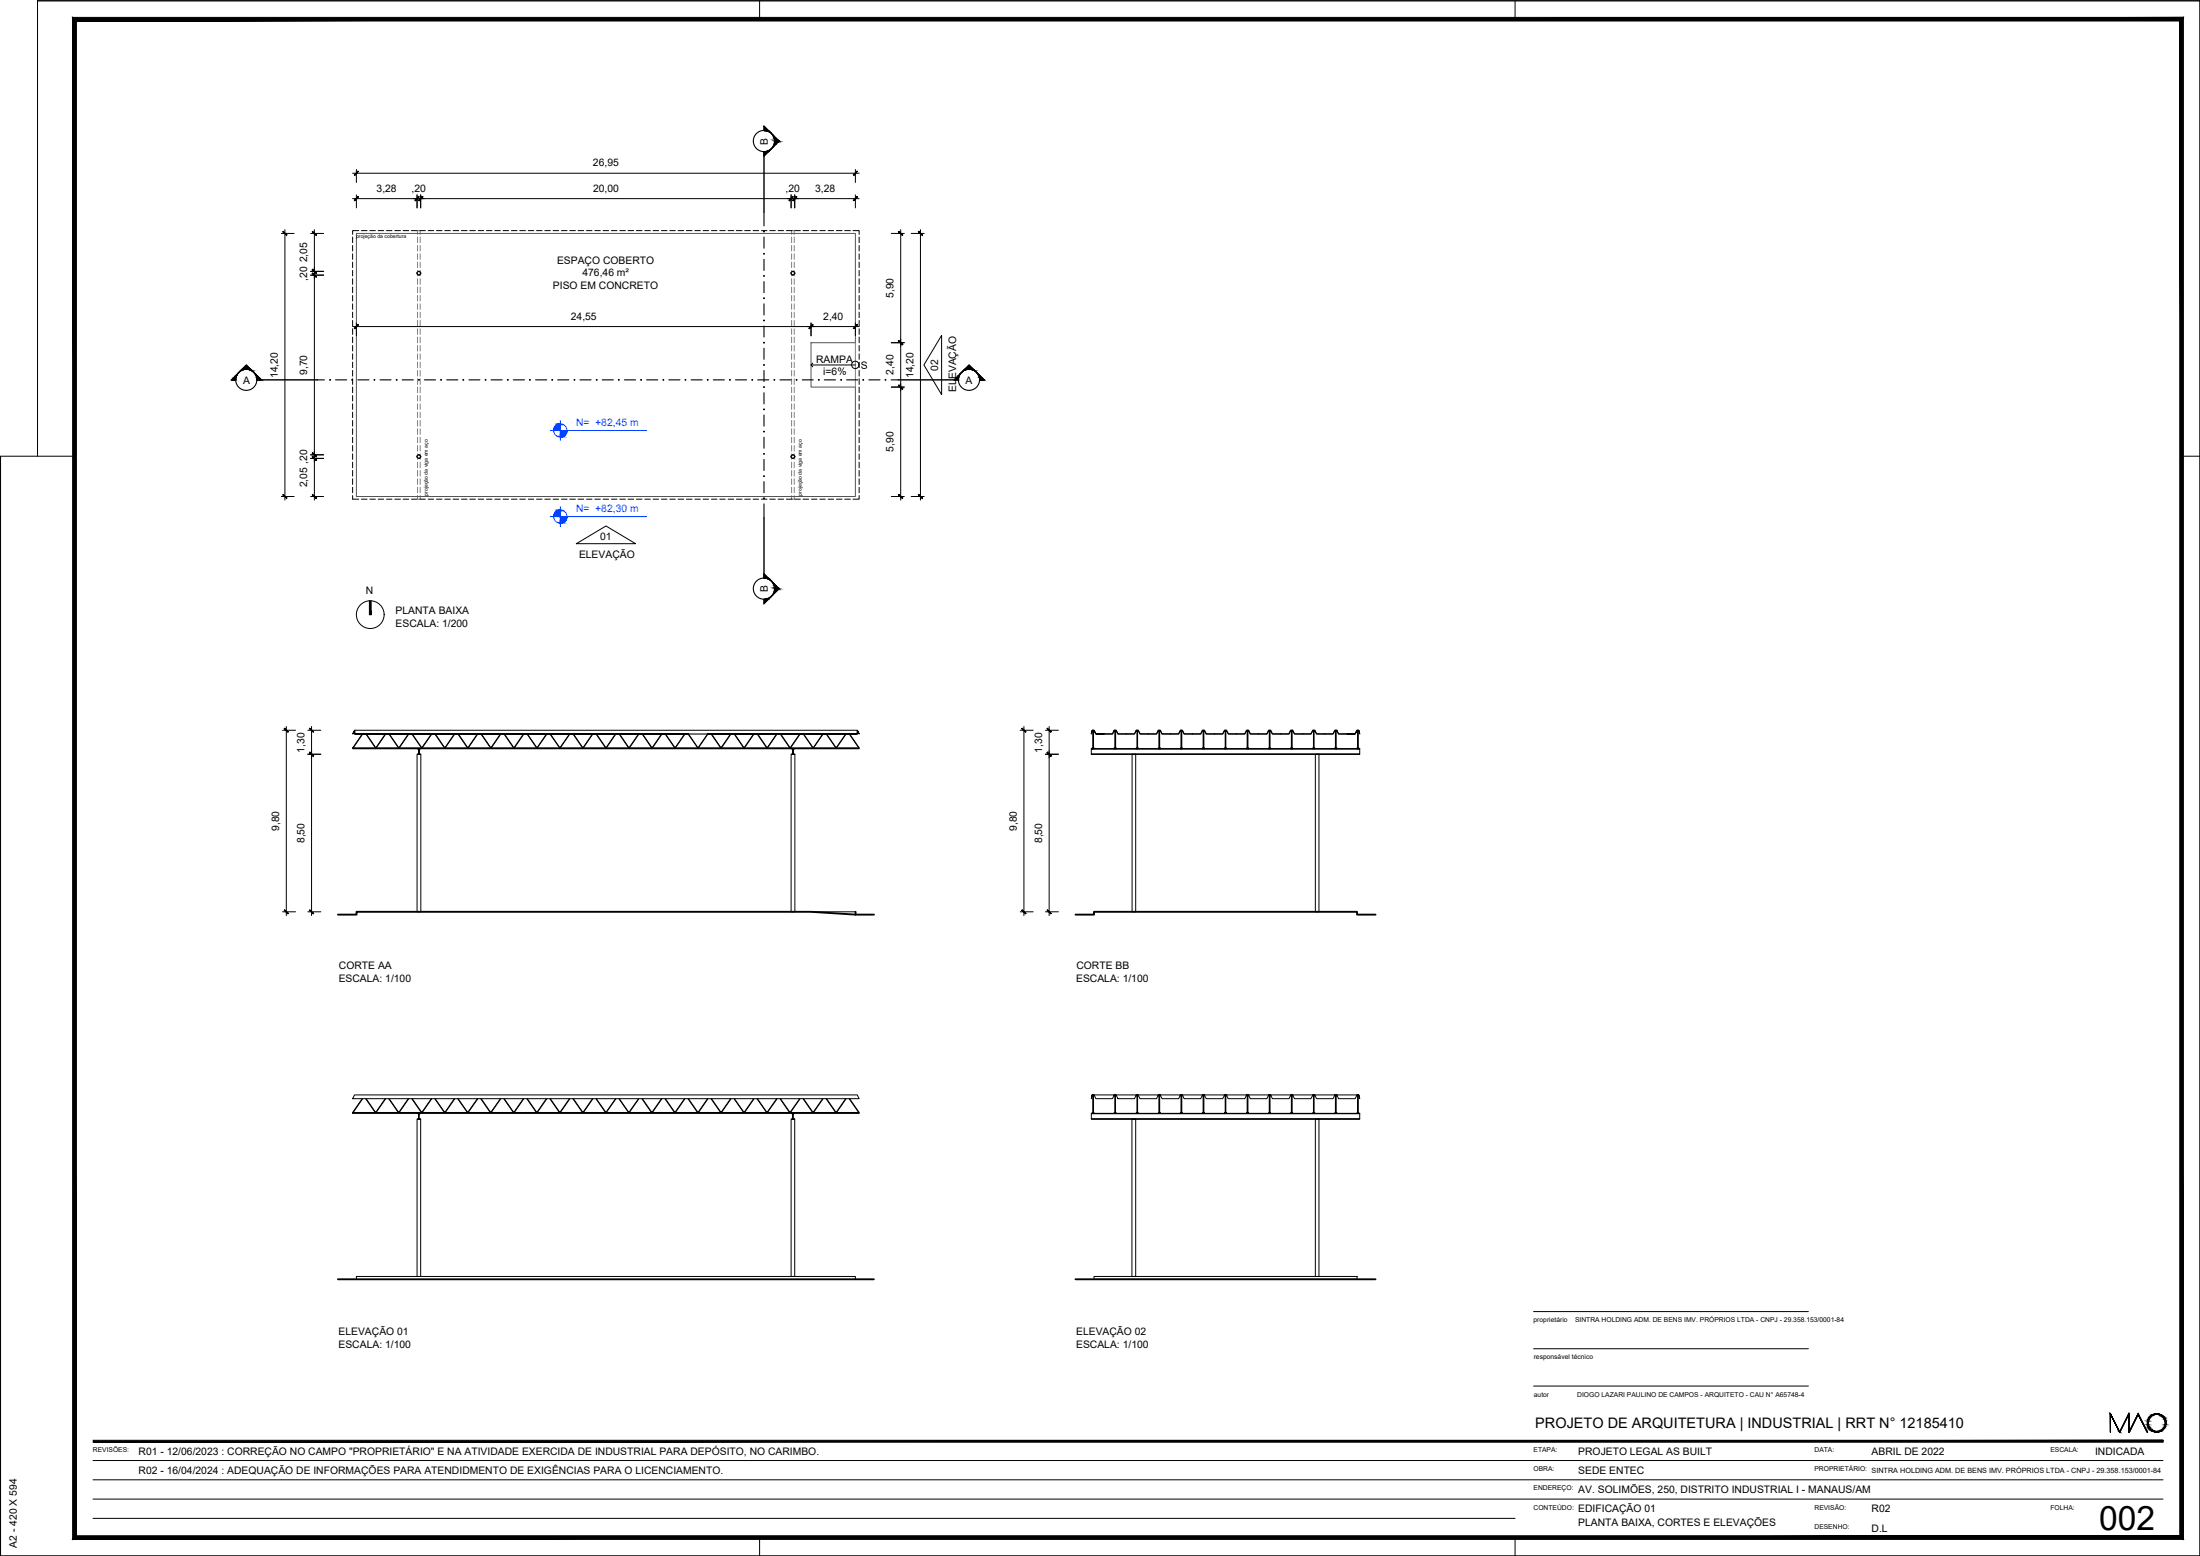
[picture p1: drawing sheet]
<svg xmlns="http://www.w3.org/2000/svg" width="594mm" height="420mm" viewBox="0 0 594 420" stroke-linecap="round" stroke-linejoin="round" font-family="sans-serif">
<g fill="none" stroke="#000" stroke-width=".3">
<path d="M185.9 198.2h-90.1v-1l-.5 1 .5-1v1h135.7v-1l.5 1-.5-1v1h-40.4M295 197.2l.1 .3zM295 197.2h.4l.5 1h4.5l.5-1h.5l.5 1h4.4l.5-1h.6l.5 1h4.4l.5-1h.5l.5 1h4.5l.5-1h.4l.6 1h4.4l.5-1h.5l.5 1h4.5l.5-1h.5l.5 1h4.4l.5-1h.6l.4 1h4.5l.5-1h.5l.5 1h4.4l.5-1h.6l.5 1h4.4l.5-1h.5l.5 1h4.5l.5-1h.5l.5 1h4.4l.6-1h.4l.3 1-.3-1h-.5l-.5 1h-4.4l-.5-1h-.6l-.4 1h-4.5l-.5-1h-.5l-.5 1h-4.4l-.5-1h-.6l-.4 1h-4.5l-.5-1h-.5l-.5 1h-4.5l-.4-1h-.6l-.5 1h-4.4l-.5-1h-.5l-.5 1h-4.5l-.5-1h-.5l-.5 1h-4.4l-.5-1h-.6l-.4 1h-4.5l-.5-1h-.5l-.5 1h-4.4l-.5-1h-.6l-.5 1h-4.4l-.5-1h-.5l-.5 1h-4.5l-.4-1h-.5l-.3 1zM295.3 197.2l.1 .3zM300.9 197.2h.1v.3h-.1zM301.3 197.2l.1 .3zM306.8 197.2h.2v.3h-.2zM307.2 197.2h.2v.3h-.2zM312.8 197.2l.1 .3zM313.2 197.2h.1v.3h-.1zM318.8 197.2l.1 .3zM319.1 197.2l.1 .3z"/>
<path d="M324.7 197.2h.2v.3h-.2zM325.1 197.2l.1 .3zM330.7 197.2h.1v.3h-.1zM331 197.2h.2v.3h-.2zM336.6 197.2l.2 .3zM337 197.2h.2v.3h-.2zM342.6 197.2l.1 .3zM343 197.2l.1 .3zM348.5 197.2h.2v.3h-.2zM348.9 197.2l.2 .3zM354.5 197.2h.2v.3h-.2zM354.9 197.2h.1v.3h-.1z"/>
<path d="M360.5 197.2l.1 .3zM360.8 197.2h.2v.3h-.2zM366.5 197.2l.1 .3zM366.8 197.2l.1 .3zM112.7 202.2h.8h-.3v1.4l.3 .1h-.8l.4-.1v-1.4zM213.8 202.2h.7h-.4v1.4l.4 .1h-.7l.3-.1v-1.4zM295 201.9l.1 .3zM295.3 201.9l.1 .3zM300.9 201.9h.1v.3h-.1zM301.3 201.9l.1 .3zM306.8 201.9h.2v.3h-.2zM307.2 201.9h.2v.3h-.2z"/>
<path d="M312.8 201.9l.1 .3zM313.2 201.9h.1v.3h-.1zM318.8 201.9l.1 .3zM319.1 201.9l.1 .3zM324.7 201.9h.2v.3h-.2zM325.1 201.9l.1 .3zM330.7 201.9h.1v.3h-.1zM331 201.9h.2v.3h-.2zM336.6 201.9l.2 .3zM337 201.9h.2v.3h-.2zM342.6 201.9l.1 .3zM343 201.9l.1 .3z"/>
<path d="M348.5 201.9h.2v.3h-.2zM348.9 201.9l.2 .3zM354.5 201.9h.2v.3h-.2zM354.9 201.9h.1v.3h-.1zM360.5 201.9l.1 .3zM360.8 201.9h.2v.3h-.2zM366.5 201.9l.1 .3zM366.8 201.9l.1 .3z"/>
<circle cx="113.1" cy="73.8" r=".49"/>
<circle cx="214.1" cy="73.8" r=".49"/>
<circle cx="113.1" cy="123.3" r=".49"/>
<circle cx="214.1" cy="123.3" r=".49"/>
</g>
<g fill="none" stroke="#808080" stroke-width=".27">
<path d="M112.7 63.3v-1h.8v1M112.7 64v1.5M112.7 66.3v1.5M112.7 68.5v1.5M112.7 70.8v1.5M112.7 73v1.5M112.7 75.3v1.5M112.7 77.5v1.5M112.7 79.8v1.5M113.5 64v1.5M113.5 66.3v1.5M113.5 68.5v1.5"/>
<path d="M113.5 70.8v1.5M113.5 73v1.5M113.5 75.3v1.5M113.5 77.5v1.5M113.5 79.8v1.5M213.8 63.3v-1h.7v1M213.8 64v1.5M213.8 66.3v1.5M213.8 68.5v1.5M213.8 70.8v1.5M213.8 73v1.5M213.8 75.3v1.5"/>
<path d="M213.8 77.5v1.5M213.8 79.8v1.5M214.5 64v1.5M214.5 66.3v1.5M214.5 68.5v1.5M214.5 70.8v1.5M214.5 73v1.5M214.5 75.3v1.5M214.5 77.5v1.5M214.5 79.8v1.5M112.7 82v1.5M112.7 84.3v1.5"/>
<path d="M112.7 86.5v1.6M112.7 88.8v1.5M112.7 91v1.5M112.7 93.3v1.5M112.7 95.5v1.5M112.7 97.8v1.5M113.5 82v1.5M113.5 84.3v1.5M113.5 86.5v1.6M113.5 88.8v1.5M113.5 91v1.5M113.5 93.3v1.5"/>
<path d="M113.5 95.5v1.5M113.5 97.8v1.5M213.8 82v1.5M213.8 84.3v1.5M213.8 86.5v1.6M213.8 88.8v1.5M213.8 91v1.5M213.8 93.3v1.5M213.8 95.5v1.5M213.8 97.8v1.5M214.5 82v1.5M214.5 84.3v1.5"/>
<path d="M214.5 86.5v1.6M214.5 88.8v1.5M214.5 91v1.5M214.5 93.3v1.5M214.5 95.5v1.5M214.5 97.8v1.5M112.7 100v1.6M112.7 102.3v1.5M112.7 104.5v1.5M112.7 106.8v1.5M112.7 109.1v1.4M112.7 111.3v1.5"/>
<path d="M112.7 113.5v1.6M112.7 115.8v1.5M112.7 118.1v1.4M113.5 100v1.6M113.5 102.3v1.5M113.5 104.5v1.5M113.5 106.8v1.5M113.5 109.1v1.4M113.5 111.3v1.5M113.5 113.5v1.6M113.5 115.8v1.5M113.5 118.1v1.4"/>
<path d="M213.8 100v1.6M213.8 102.3v1.5M213.8 104.5v1.5M213.8 106.8v1.5M213.8 109.1v1.4M213.8 111.3v1.5M213.8 113.5v1.6M213.8 115.8v1.5M213.8 118.1v1.4M214.5 100v1.6M214.5 102.3v1.5M214.5 104.5v1.5"/>
<path d="M214.5 106.8v1.5M214.5 109.1v1.4M214.5 111.3v1.5M214.5 113.5v1.6M214.5 115.8v1.5M214.5 118.1v1.4M112.7 133.8v1h.8v-1M112.7 120.3v1.5M112.7 122.6v1.4M112.7 124.8v1.5M112.7 127v1.6M112.7 129.3v1.5"/>
<path d="M112.7 131.6v1.5M113.5 120.3v1.5M113.5 122.6v1.4M113.5 124.8v1.5M113.5 127v1.6M113.5 129.3v1.5M113.5 131.6v1.5M213.8 133.8v1h.7v-1M213.8 120.3v1.5M213.8 122.6v1.4M213.8 124.8v1.5M213.8 127v1.6"/>
<path d="M213.8 129.3v1.5M213.8 131.6v1.5M214.5 120.3v1.5M214.5 122.6v1.4M214.5 124.8v1.5M214.5 127v1.6M214.5 129.3v1.5M214.5 131.6v1.5"/>
</g>
<g fill="none" stroke="#000" stroke-width=".27">
<path d="M95.2 64v1.5M95.2 66.3v1.5M95.2 68.5v1.5M95.2 70.8v1.5M95.2 73v1.5M95.2 75.3v1.5M95.2 77.5v1.5M95.2 79.8v1.5M96.9 62.3h-1.7v1M97.6 62.3h1.5M99.9 62.3h1.5M102.1 62.3h1.5"/>
<path d="M104.4 62.3h1.4M106.6 62.3h1.5M108.9 62.3h1.5M111.1 62.3h1.5M113.4 62.3h1.5M115.6 62.3h1.5M117.9 62.3h1.5M120.1 62.3h1.5M122.4 62.3h1.5M124.6 62.3h1.5M126.8 62.3h1.6M129.1 62.3h1.5"/>
<path d="M131.4 62.3h1.5M133.6 62.3h1.5M135.9 62.3h1.4M138.1 62.3h1.5M140.3 62.3h1.6M142.6 62.3h1.5M144.9 62.3h1.5M147.1 62.3h1.5M149.4 62.3h1.4M151.6 62.3h1.5M153.9 62.3h1.5M156.1 62.3h1.5"/>
<path d="M158.4 62.3h1.5M160.6 62.3h1.5M162.9 62.3h1.5M165.1 62.3h1.5M167.4 62.3h1.5M169.6 62.3h1.5M171.8 62.3h1.6M174.1 62.3h1.5M176.4 62.3h1.5M178.6 62.3h1.5M180.9 62.3h1.4M183.1 62.3h1.5"/>
<path d="M185.3 62.3h1.6M187.6 62.3h1.5M189.9 62.3h1.5M192.1 62.3h1.5M194.4 62.3h1.4M196.6 62.3h1.5M198.9 62.3h1.5M201.1 62.3h1.5M203.4 62.3h1.5M205.6 62.3h1.5M207.9 62.3h1.5M210.1 62.3h1.5"/>
<path d="M212.4 62.3h1.5M214.6 62.3h1.5M216.8 62.3h1.6M219.1 62.3h1.5M221.4 62.3h1.5M223.6 62.3h1.5M225.9 62.3h1.5M228.1 62.3h1.5M230.3 62.3h1.7v1M232 64v1.5M232 66.3v1.5M232 68.5v1.5"/>
<path d="M232 70.8v1.5M232 73v1.5M232 75.3v1.5M232 77.5v1.5M232 79.8v1.5M95.2 82v1.5M95.2 84.3v1.5M95.2 86.5v1.6M95.2 88.8v1.5M95.2 91v1.5M95.2 93.3v1.5M95.2 95.5v1.5"/>
<path d="M95.2 97.8v1.5M232 82v1.5M232 84.3v1.5M232 86.5v1.6M232 88.8v1.5M232 91v1.5M232 93.3v1.5M232 95.5v1.5M232 97.8v1.5M95.2 100v1.6M95.2 102.3v1.5M95.2 104.5v1.5"/>
<path d="M95.2 106.8v1.5M95.2 109.1v1.4M95.2 111.3v1.5M95.2 113.5v1.6M95.2 115.8v1.5M95.2 118.1v1.4M232 100v1.6M232 102.3v1.5M232 104.5v1.5M232 106.8v1.5M232 109.1v1.4M232 111.3v1.5"/>
<path d="M232 113.5v1.6M232 115.8v1.5M232 118.1v1.4M95.2 120.3v1.5M95.2 122.6v1.4M95.2 124.8v1.5M95.2 127v1.6M95.2 129.3v1.5M95.2 131.6v1.5M95.2 133.8v1h1.7M97.6 134.8h1.5M99.9 134.8h1.5"/>
<path d="M102.1 134.8h1.5M104.4 134.8h1.4M106.6 134.8h1.5M108.9 134.8h1.5M111.1 134.8h1.5M113.4 134.8h1.5M115.6 134.8h1.5M117.9 134.8h1.5M120.1 134.8h1.5M122.4 134.8h1.5M124.6 134.8h1.5M126.8 134.8h1.6"/>
<path d="M129.1 134.8h1.5M131.4 134.8h1.5M133.6 134.8h1.5M135.9 134.8h1.4M138.1 134.8h1.5M140.3 134.8h1.6M142.6 134.8h1.5M144.9 134.8h1.5M147.1 134.8h1.5M149.4 134.8h1.4M151.6 134.8h1.5M153.9 134.8h1.5"/>
<path d="M156.1 134.8h1.5M158.4 134.8h1.5M160.6 134.8h1.5M162.9 134.8h1.5M165.1 134.8h1.5M167.4 134.8h1.5M169.6 134.8h1.5M171.8 134.8h1.6M174.1 134.8h1.5M176.4 134.8h1.5M178.6 134.8h1.5M180.9 134.8h1.4"/>
<path d="M183.1 134.8h1.5M185.3 134.8h1.6M187.6 134.8h1.5M189.9 134.8h1.5M192.1 134.8h1.5M194.4 134.8h1.4M196.6 134.8h1.5M198.9 134.8h1.5M201.1 134.8h1.5M203.4 134.8h1.5M205.6 134.8h1.5M207.9 134.8h1.5"/>
<path d="M210.1 134.8h1.5M212.4 134.8h1.5M214.6 134.8h1.5M216.8 134.8h1.6M219.1 134.8h1.5M221.4 134.8h1.5M223.6 134.8h1.5M225.9 134.8h1.5M228.1 134.8h1.5M232 133.8v1h-1.7M232 120.3v1.5M232 122.6v1.4"/>
<path d="M232 124.8v1.5M232 127v1.6M232 129.3v1.5M232 131.6v1.5"/>
</g>
<!-- layer: ARQ_PISO -->
<path d="M96.2 63h134.8v29.5h-12v12h12v29.6h-134.8z" fill="none" stroke="#545454" stroke-width=".27"/>
<path d="M231 92.5v12" fill="none" stroke="#808080" stroke-width=".27"/>
<!-- layer: ARQ_LINHA DE CORTE -->
<g fill="none" stroke="#000" stroke-width=".3">
<path d="M206.3 35.3v-1.2l4.1 4-4.1 4.1v-1.2M206.3 57.3v3.7M206.3 64v3M206.3 70v3M206.3 76v3M206.3 82v3M206.3 88.1v2.9M206.3 94v3M63.7 102.6h-1.2l4-4 4.1 4h-1.2M85.7 102.6h1.9M90.6 102.6h3M96.6 102.6h3"/>
<path d="M102.6 102.6h3M108.6 102.6h3M114.6 102.6h3M120.6 102.6h3M126.6 102.6h3M132.6 102.6h3M138.6 102.6h3M144.6 102.6h3M150.6 102.6h3M156.6 102.6h3M162.6 102.6h3M168.6 102.6h3"/>
<path d="M174.6 102.6h3M180.6 102.6h3M186.6 102.6h3M192.6 102.6h3M198.6 102.6h3M204.6 102.6h3M206.3 100v3M206.3 106v3.1M206.3 112.1v3M206.3 118.1v2.9M210.6 102.6h3M216.6 102.6h3"/>
<path d="M222.6 102.6h3M228.6 102.6h3M234.6 102.6h3M240.6 102.6h1.9M257.7 102.6l4-4 4 4h-1.1h1.1M206.3 124v3M206.3 130v3.1M206.3 136.1v3.7M206.3 156.1v-1.2l4.1 4.1-4.1 4v-1.2"/>
<circle cx="206.3" cy="38.1" r="2.86"/>
<circle cx="66.5" cy="102.6" r="2.86"/>
<circle cx="261.7" cy="102.6" r="2.86"/>
<circle cx="206.3" cy="158.9" r="2.86"/>
</g>
<g fill="#000" stroke="#000" stroke-width=".27">
<path d="M206.3 35.3h1.2zM207.4 35.5l.6 .2zM208.3 36.1l.4 .3zM208.9 39.3h.2l-.4 .5zM206.9 40.9h.7zM207.9 40.5l.4-.4zM66.5 98.6l1.2 1.1h-2.4zM261.7 98.6l1.2 1.1h-2.4zM62.5 102.5l1.2 .1zM68.6 100.6l.4 .4zM69.4 102h.6l.6 .6zM258.2 102h.7l-.1 .6z"/>
<path d="M259.2 101l.5-.4zM264.6 102.5l1.1 .1zM206.3 154.9l1.2 1.2h-1.2zM207.4 156.3l.6 .3zM208.3 156.9l.4 .4zM206.3 161.8h1.2zM207.9 161.3l.4-.3zM208.9 160.2h.2l-.4 .4z"/>
<path d="M207.4 35.5l.6 .2zM207.9 35.7l.4 .4z"/>
<path d="M206.3 34.1l1.2 1.2zM206.3 34.1l1.2 1.2h-1.2zM206.3 35.3h1.2z"/>
<path d="M206.3 35.3h1.3zM206.3 35.3h1.3z"/>
<path d="M206.9 35.3l.8 .2zM206.9 35.3l.8 .2z"/>
<path d="M208.7 36.4l.4 .5zM208.7 36.4l.4 .5h-.2z"/>
<path d="M208.9 39.3l-.2 .5zM208.7 39.8l-.4 .3z"/>
<path d="M208.9 36.9l.7 .5zM208.9 36.9l.7 .5h-.5z"/>
<path d="M209.1 37.4l1 .4-.5-.4zM209.1 37.4l1 .4h-.9z"/>
<path d="M209.1 38.9v.4l.5-.4zM209.1 38.9v.4h-.2z"/>
<path d="M209.2 37.8l1.2 .3-.3-.3zM209.2 37.8l1.2 .3h-1.2z"/>
<path d="M209.2 38.4l.4 .5 .5-.5zM209.2 38.4l.4 .5h-.5z"/>
<path d="M209.2 38.1l.9 .3 .3-.3zM209.2 38.1l.9 .3h-.9z"/>
<path d="M206.3 41h1.2zM206.3 41h1.2l-1.2 1.2z"/>
<path d="M207.4 40.8h.3zM206.9 40.9h.7z"/>
<path d="M207.9 40.5l-.2 .3zM207.4 40.8l.5-.3-.2 .3z"/>
<path d="M65.3 99.7h1zM65.3 99.7h1z"/>
<path d="M65.1 100l-.2 .2 .4-.2zM65.1 100l-.3 .2zM64.8 100.2l-.3 .4z"/>
<path d="M65.2 99.8l.1 .2 .5-.2zM65.2 99.8l.1 .2h-.2z"/>
<path d="M65.3 99.7h1zM65.2 99.8h.6z"/>
<path d="M66.3 99.7h1.4zM66.3 99.7h1.4z"/>
<path d="M66.8 99.7l1 .1zM66.8 99.7l1 .1z"/>
<path d="M67.3 99.8l.7 .2zM67.3 99.8l.7 .2z"/>
<path d="M67.7 100l.6 .2zM67.7 100l.6 .2z"/>
<path d="M260.2 100l-.1 .2 .4-.2zM260.2 100l-.2 .2z"/>
<path d="M260.4 99.8l.1 .2 .5-.2zM260.4 99.8l.1 .2h-.3z"/>
<path d="M260.5 99.7h.9zM260.5 99.7h1.4z"/>
<path d="M260.5 99.7h.9zM260.4 99.8h.6z"/>
<path d="M261.9 99.7l1.1 .1zM261.9 99.7l1.1 .1z"/>
<path d="M262.4 99.8l.8 .2zM262.4 99.8l.8 .2z"/>
<path d="M262.9 100l.5 .2zM262.9 100l.5 .2zM263.3 100.2l.4 .4z"/>
<path d="M62.5 102.6h1.2zM62.5 102.6h1.2z"/>
<path d="M63.1 102l.6 .5v-.5zM63.1 102l.6 .5h-1.2z"/>
<path d="M63.6 101.5l.1 .5 .2-.5zM63.1 102l.5-.5 .1 .5z"/>
<path d="M64.5 100.6l-.4 .4zM64.5 100.6l-.4 .4z"/>
<path d="M64.1 101l-.2 .5zM63.6 101.5l.5-.5-.2 .5z"/>
<path d="M68.2 100.2l.4 .4zM68.2 100.2l.4 .4z"/>
<path d="M68.9 101l.6 .5zM68.9 101l.6 .5h-.3z"/>
<path d="M69.2 101.5l.8 .5-.5-.5zM69.2 101.5l.8 .5h-.6z"/>
<path d="M69.4 102.6h1.2zM69.4 102l1.2 .6h-1.2z"/>
<path d="M257.7 102.6h1.1zM258.2 102l.6 .6h-1.1z"/>
<path d="M258.8 101.5l.1 .5 .2-.5zM258.2 102l.6-.5 .1 .5z"/>
<path d="M259.2 101l-.1 .5zM259.2 101l-.1 .5h-.3z"/>
<path d="M260 100.2l-.3 .4zM260 100.2l-.3 .4z"/>
<path d="M263.7 100.6l.4 .4zM263.7 100.6l.4 .4z"/>
<path d="M264 101l.6 .5zM264 101l.6 .5h-.3z"/>
<path d="M264.3 101.5l.8 .5-.5-.5zM264.3 101.5l.8 .5h-.6z"/>
<path d="M264.5 102l1.2 .5-.6-.5zM264.5 102l1.2 .5h-1.1z"/>
<path d="M264.6 102.6h1.1zM264.6 102.5l1.1 .1z"/>
<path d="M207.4 156.3l.6 .3zM207.9 156.6l.4 .3z"/>
<path d="M206.3 156.1l1.3 .1zM206.3 156.1l1.3 .1z"/>
<path d="M206.9 156.2l.8 .1zM206.9 156.2l.8 .1z"/>
<path d="M208.7 157.3l.4 .5zM208.7 157.3l.4 .5h-.2z"/>
<path d="M208.9 157.8l.7 .4zM208.9 157.8l.7 .4h-.5z"/>
<path d="M209.1 158.2l1 .5-.5-.5zM209.1 158.2l1 .5h-.9z"/>
<path d="M209.1 159.7v.5l.5-.5zM209.1 159.7v.5h-.2z"/>
<path d="M209.2 158.7l1.2 .3-.3-.3zM209.2 158.7l1.2 .3h-1.2z"/>
<path d="M209.2 159.2l.4 .5 .5-.5zM209.2 159.2l.4 .5h-.5z"/>
<path d="M209.2 159l.9 .2 .3-.2zM209.2 159l.9 .2h-.9z"/>
<path d="M206.3 161.8h1.2zM206.3 161.8h1.2l-1.2 1.2z"/>
<path d="M206.9 161.8h.7zM206.3 161.8h1.2z"/>
<path d="M207.4 161.6l.2 .2 .1-.2zM206.9 161.8l.5-.2 .2 .2z"/>
<path d="M207.9 161.3l-.2 .3zM207.4 161.6l.5-.3-.2 .3z"/>
<path d="M208.9 160.2l-.2 .4zM208.7 160.6l-.4 .4z"/>
<circle cx="206.3" cy="74.5" r=".12"/>
<circle cx="206.3" cy="68.5" r=".12"/>
<circle cx="206.3" cy="62.5" r=".12"/>
<circle cx="206.3" cy="92.5" r=".12"/>
<circle cx="206.3" cy="98.5" r=".12"/>
<circle cx="206.3" cy="86.5" r=".12"/>
<circle cx="206.3" cy="80.5" r=".12"/>
<circle cx="89.1" cy="102.6" r=".12"/>
<circle cx="95.1" cy="102.6" r=".12"/>
<circle cx="101.1" cy="102.6" r=".12"/>
<circle cx="107.1" cy="102.6" r=".12"/>
<circle cx="113.1" cy="102.6" r=".12"/>
<circle cx="119.1" cy="102.6" r=".12"/>
<circle cx="125.1" cy="102.6" r=".12"/>
<circle cx="131.1" cy="102.6" r=".12"/>
<circle cx="137.1" cy="102.6" r=".12"/>
<circle cx="143.1" cy="102.6" r=".12"/>
<circle cx="149.1" cy="102.6" r=".12"/>
<circle cx="155.1" cy="102.6" r=".12"/>
<circle cx="161.1" cy="102.6" r=".12"/>
<circle cx="167.1" cy="102.6" r=".12"/>
<circle cx="173.1" cy="102.6" r=".12"/>
<circle cx="179.1" cy="102.6" r=".12"/>
<circle cx="185.1" cy="102.6" r=".12"/>
<circle cx="191.1" cy="102.6" r=".12"/>
<circle cx="197.1" cy="102.6" r=".12"/>
<circle cx="203.1" cy="102.6" r=".12"/>
<circle cx="206.3" cy="116.5" r=".12"/>
<circle cx="206.3" cy="104.5" r=".12"/>
<circle cx="206.3" cy="110.5" r=".12"/>
<circle cx="209.1" cy="102.6" r=".12"/>
<circle cx="215.1" cy="102.6" r=".12"/>
<circle cx="221.1" cy="102.6" r=".12"/>
<circle cx="227.1" cy="102.6" r=".12"/>
<circle cx="233.1" cy="102.6" r=".12"/>
<circle cx="239.1" cy="102.6" r=".12"/>
<circle cx="206.3" cy="122.6" r=".12"/>
<circle cx="206.3" cy="134.5" r=".12"/>
<circle cx="206.3" cy="128.6" r=".12"/>
</g>
<g fill="none" stroke="#000" stroke-width=".27">
<path d="M95.2 53.6h136.8M95.2 46.8h136.8M96.2 45.8v3.5M96.2 52.6v3.5M112.6 52.6v3.5M113.6 52.6v3.5M213.6 52.6v3.5M214.6 52.6v3.5M231 45.8v3.5M231 52.6v3.5M76 63h3.4M76.9 62v73"/>
<path d="M83.9 73.3h3.5M83.9 63h3.5M83.9 74.3h3.5M84.9 62v73M240.7 63h3.5M243.2 62v73M246.1 63h3.5M248.6 62v73M95.2 88.2h136.8M96.2 87.2v3.5M219 87.2v3.5M231 87.2v3.5"/>
<path d="M240.7 92.5h3.5M240.7 104.5h3.5M76 134.1h3.4M83.9 122.8h3.5M83.9 123.8h3.5M83.9 134.1h3.5M240.7 134.1h3.5M246.1 134.1h3.5M76.3 197.2h3.5M77.3 196.2v51M83.1 197.2h3.5M84.1 196.2v51"/>
<path d="M275.5 197.2h3.5M276.5 196.2v51M282.3 197.2h3.5M283.3 196.2v51M83.1 203.7h3.5M282.3 203.7h3.5M76.3 246.2h3.5M83.1 246.2h3.5M275.5 246.2h3.5M282.3 246.2h3.5"/>
<circle cx="231" cy="98.5" r=".99"/>
<circle cx="100" cy="166" r="3.7"/>
</g>
<!-- layer: 0 -->
<g fill="#000" stroke="#000" stroke-width=".27">
<path d="M96.7 53.1l-.9 1.1zM95.7 54.1l1-1-.9 1.1z"/>
<path d="M96.7 46.2l-.9 1.1zM95.7 47.2l1-1-.9 1.1z"/>
<path d="M112.1 54.1l.1 .1 .8-1.1zM113 53.1l.2 .1-1 1z"/>
<path d="M112.1 54.1l.1 .1 .8-1.1zM113 53.1l.2 .1-1 1z"/>
<path d="M114.1 53.1l-.9 1.1 1-1zM113 54.1l1.1-1-.9 1.1z"/>
<path d="M114.1 53.1l-.9 1.1 1-1zM113 54.1l1.1-1-.9 1.1z"/>
<path d="M213.1 54.1l.1 .1 .9-1.1zM214.1 53.1l.1 .1-1 1z"/>
<path d="M213.1 54.1l.1 .1 .9-1.1zM214.1 53.1l.1 .1-1 1z"/>
<path d="M215.1 53.1l-.9 1.1zM214.1 54.1l1-1-.9 1.1z"/>
<path d="M215.1 53.1l-.9 1.1zM214.1 54.1l1-1-.9 1.1z"/>
<path d="M230.4 54.1l.2 .1 .9-1.1zM231.5 53.1l-.9 1.1z"/>
<path d="M230.4 47.2l.2 .1 .9-1.1zM231.5 46.2l-.9 1.1z"/>
<path d="M76.4 62.6l1 1 .1-.1zM76.4 62.6l.1-.1 1 1z"/>
<path d="M84.4 72.7l1 1zM84.3 72.8l1.1 .9z"/>
<path d="M84.4 72.7l1 1zM84.3 72.8l1.1 .9z"/>
<path d="M84.3 62.6l1.1 1v-.1zM84.3 62.6l1.1 .9z"/>
<path d="M84.3 73.8l1.1 1v-.1zM84.3 73.8l1.1 .9z"/>
<path d="M84.3 73.8l1.1 1v-.1zM84.3 73.8l1.1 .9z"/>
<path d="M242.6 62.6l1 1 .2-.1zM242.6 62.6l.2-.1 1 1z"/>
<path d="M248 62.6l1 1 .1-.1zM248 62.6l.1-.1 1 1z"/>
<path d="M96.7 87.6l-.9 1.1 1-.9zM96.7 87.6l-.9 1.1z"/>
<path d="M219.4 87.6l-.9 1.1zM219.4 87.6l.2 .2-1.1 .9z"/>
<path d="M219.4 87.6l-.9 1.1 1.1-.9zM219.4 87.6l-.9 1.1z"/>
<path d="M230.4 88.6l.2 .1 .9-1.1zM231.5 87.6v.2l-.9 .9z"/>
<path d="M242.6 92.1l1.2 .9-1-1zM242.6 92.1l1.2 .9-.2 .1z"/>
<path d="M242.6 92.1l1 1 .2-.1zM242.6 92.1l.2-.1 1 1z"/>
<path d="M242.8 104l-.2 .1 1.2 .9zM242.6 104.1l1.2 .9-.2 .1z"/>
<path d="M242.6 104.1l1 1 .2-.1zM242.6 104.1l.2-.1 1 1z"/>
<path d="M76.4 133.6l1.1 .9-1-1zM76.4 133.6l1.1 .9-.1 .1z"/>
<path d="M84.4 122.3l1 .9zM84.3 122.3l1.1 .9v.2z"/>
<path d="M84.4 122.3l1 .9zM84.3 122.3l1.1 .9v.2z"/>
<path d="M84.4 133.5l1 1zM84.3 133.6l1.1 .9v.1z"/>
<path d="M84.3 123.4l1.1 .8zM84.4 123.2l1 1-1.1-.8z"/>
<path d="M84.3 123.4l1.1 .8zM84.4 123.2l1 1-1.1-.8z"/>
<path d="M242.6 133.6l1.2 .9-1-1zM242.6 133.6l1.2 .9-.2 .1z"/>
<path d="M248 133.6l1.1 .9-1-1zM248 133.6l1.1 .9-.1 .1z"/>
<path d="M76.8 196.7l.9 1 .2-.1zM76.8 196.7l1.1 .9z"/>
<path d="M83.6 196.7l1 1 .1-.1zM83.7 196.6l1 1z"/>
<path d="M275.9 196.7l1 1 .1-.1zM275.9 196.7l.1-.1 1 1z"/>
<path d="M282.8 196.7l.9 1 .2-.1zM282.8 196.7l1.1 .9z"/>
<path d="M83.7 203.1l-.1 .1 1.1 .9zM83.6 203.2l1.1 .9-.1 .2z"/>
<path d="M83.6 203.2l1 1.1 .1-.2zM83.7 203.1l1 1-1.1-.9z"/>
<path d="M282.8 203.1v.1l1.1 .9zM282.8 203.2l1.1 .9-.2 .2z"/>
<path d="M282.8 203.2l.9 1.1 .2-.2zM282.8 203.1l1.1 1-1.1-.9z"/>
<path d="M76.8 245.7v.1l1.1 .9zM76.8 245.8l1.1 .9-.2 .1z"/>
<path d="M83.7 245.7l-.1 .1 1.1 .9zM83.6 245.8l1.1 .9z"/>
<path d="M275.9 245.8l1.1 .9-1-1zM275.9 245.8l1.1 .9-.1 .1z"/>
<path d="M282.8 245.7v.1l1.1 .9zM282.8 245.8l1.1 .9-.2 .1z"/>
</g>
<path d="M99.8 162.3l.4 3.7v-3.7zM99.8 162.3l.4 3.7h-.4z" fill="#000" stroke="#000" stroke-width=".27"/>
<!-- layer: ARQ_LINHA DE CORTE -->
<path d="M206.3 41v16.3M69.4 102.6h16.3M242.5 102.6h16.3M206.3 139.8v16.3" fill="none" stroke="#000" stroke-width=".38"/>
<g fill="#003fff" stroke="#003fff" stroke-width=".27">
<path d="M151 114.5h.3z"/>
<path d="M151.3 117.9h.6z"/>
<path d="M151 137.7h.3z"/>
<path d="M151.3 141.2h.6z"/>
<path d="M151 114.5l.3 .1zM150.7 114.6h.6z"/>
<path d="M150.7 114.6l.6 .1v-.1zM150.4 114.7l.3-.1 .6 .1z"/>
<path d="M150.4 114.7l.9 .2v-.2zM150.1 114.9l.3-.2 .9 .2z"/>
<path d="M150.1 114.9l1.2 .2v-.2zM149.9 115.1l.2-.2 1.2 .2z"/>
<path d="M149.9 115.1l1.4 .3v-.3zM149.9 115.1l1.4 .3h-1.6z"/>
<path d="M149.7 115.4l1.6 .3v-.3zM149.7 115.4l1.6 .3h-1.7z"/>
<path d="M149.6 115.7l1.7 .3v-.3zM149.6 115.7l1.7 .3h-1.8z"/>
<path d="M149.5 116l1.8 .2v-.2zM149.5 116l1.8 .2h-1.8z"/>
<path d="M151.3 116.2l1.8 .4v-.4zM151.3 116.2l1.8 .4h-1.8z"/>
<path d="M151.3 116.6l1.7 .3 .1-.3zM151.3 116.6l1.7 .3h-1.7z"/>
<path d="M151.3 116.9l1.6 .3 .1-.3zM151.3 116.9l1.6 .3h-1.6z"/>
<path d="M151.3 117.2l1.4 .2 .2-.2zM151.3 117.2l1.4 .2h-1.4z"/>
<path d="M151.3 117.4l1.2 .2 .2-.2zM151.3 117.4l1.2 .2h-1.2z"/>
<path d="M151.3 117.6l.9 .2 .3-.2zM151.3 117.6l.9 .2h-.9z"/>
<path d="M151.3 117.8h.9zM151.3 117.8l.6 .1z"/>
<path d="M151.3 117.9l.3 .1zM151.3 118h.3z"/>
<path d="M151 137.7l.3 .1zM150.7 137.8h.6z"/>
<path d="M150.7 137.8l.6 .2v-.2zM150.4 138l.3-.2 .6 .2z"/>
<path d="M150.4 138l.9 .1v-.1zM150.1 138.1l.3-.1 .9 .1z"/>
<path d="M150.1 138.1l1.2 .2v-.2zM150.1 138.1l1.2 .2h-1.4z"/>
<path d="M149.9 138.3l1.4 .3v-.3zM149.9 138.3l1.4 .3h-1.6z"/>
<path d="M149.7 138.6l1.6 .3v-.3zM149.7 138.6l1.6 .3h-1.7z"/>
<path d="M149.6 138.9l1.7 .3v-.3zM149.6 138.9l1.7 .3h-1.8z"/>
<path d="M149.5 139.2l1.8 .3v-.3zM149.5 139.2l1.8 .3h-1.8z"/>
<path d="M151.3 139.5l1.8 .3v-.3zM151.3 139.5l1.8 .3h-1.8z"/>
<path d="M151.3 139.8l1.7 .3 .1-.3zM151.3 139.8l1.7 .3h-1.7z"/>
<path d="M151.3 140.1l1.6 .3 .1-.3zM151.3 140.1l1.6 .3h-1.6z"/>
<path d="M151.3 140.4l1.4 .3 .2-.3zM151.3 140.4l1.4 .3h-1.4z"/>
<path d="M151.3 140.7l1.2 .2 .2-.2zM151.3 140.7l1.2 .2h-1.2z"/>
<path d="M151.3 140.9l.9 .2 .3-.2zM151.3 140.9l.9 .2h-.9z"/>
<path d="M151.3 141.1h.9zM151.3 141.1l.6 .1z"/>
<path d="M151.3 141.2l.3 .1zM151.3 141.3h.3z"/>
</g>
<g fill="none" stroke="#003fff" stroke-width=".27">
<path d="M148.6 116.2h26M151.3 113.6v5.4M148.6 139.5h26M151.3 136.8v5.4"/>
<circle cx="151.3" cy="116.2" r="1.8"/>
<circle cx="151.3" cy="139.5" r="1.8"/>
</g>
<!-- layer: 0 -->
<path d="M10.1 .2h584v420h-594v-297M10.1 .2h584v420h-594v-297h10zM219 98.6h12M219.5 98l-.5 .6 .5 .5M10.1 123.2h10M589.1 123.2h5" fill="none" stroke="#000" stroke-width=".27"/>
<!-- layer: ARQ_COTAS -->
<path d="M254.3 90.6v16l-4.8-8zM155.6 146.8l8-4.8 8 4.8z" fill="none" stroke="#000" stroke-width=".27"/>
<!-- layer: 0 -->
<path d="M91.2 247h5.1v-.8h122.7l12 .8h5M231 246.2v.8M290.4 247h5v-.8h71.1v.8h4.9M91.2 345.4h144.8M290.4 345.4h81" fill="none" stroke="#000" stroke-width=".51"/>
<!-- layer: ARQ_VISTA -->
<g fill="none" stroke="#000" stroke-width=".27">
<path d="M95.8 197.2h135.7M97.8 198.2l-2.5 3.7M98 198.2l-2.7 3.9M98.8 198.2l2.6 3.7M98.9 198.2l2.6 3.7 2.6-3.7M104.2 198.2l-2.6 3.7M105 198.2l2.6 3.7M105.1 198.2l2.6 3.7 2.6-3.7M110.4 198.2l-2.6 3.7M111.2 198.2l2.6 3.7M111.3 198.2l2.6 3.7 2.6-3.7M116.6 198.2l-2.6 3.7"/>
<path d="M117.4 198.2l2.6 3.7M117.5 198.2l2.6 3.7 2.6-3.7M122.8 198.2l-2.6 3.7M123.6 198.2l2.6 3.7M123.8 198.2l2.5 3.7 2.6-3.7M129 198.2l-2.5 3.7M129.9 198.2l2.5 3.7M130 198.2l2.6 3.7 2.5-3.7M135.3 198.2l-2.6 3.7M136.1 198.2l2.6 3.7M136.2 198.2l2.6 3.7 2.6-3.7M141.5 198.2l-2.6 3.7"/>
<path d="M142.3 198.2l2.6 3.7M142.4 198.2l2.6 3.7 2.6-3.7M147.7 198.2l-2.6 3.7M148.5 198.2l2.6 3.7M148.6 198.2l2.6 3.7 2.6-3.7M153.9 198.2l-2.6 3.7M154.7 198.2l2.6 3.7M154.8 198.2l2.6 3.7 2.6-3.7M160.1 198.2l-2.6 3.7M160.9 198.2l2.6 3.7M161.1 198.2l2.5 3.7 2.6-3.7M166.3 198.2l-2.5 3.7"/>
<path d="M167.1 198.2l2.6 3.7M167.3 198.2l2.6 3.7 2.5-3.7M172.6 198.2l-2.6 3.7M173.4 198.2l2.6 3.7M173.5 198.2l2.6 3.7 2.6-3.7M178.8 198.2l-2.6 3.7M179.6 198.2l2.6 3.7M179.7 198.2l2.6 3.7 2.6-3.7M185 198.2l-2.6 3.7M185.8 198.2l2.6 3.7M185.9 198.2l2.6 3.7 2.6-3.7M191.2 198.2l-2.6 3.7"/>
<path d="M192 198.2l2.6 3.7M192.1 198.2l2.6 3.7 2.6-3.7M197.4 198.2l-2.6 3.7M198.2 198.2l2.6 3.7M198.3 198.2l2.6 3.7 2.6-3.7M203.6 198.2l-2.5 3.7M204.4 198.2l2.6 3.7M204.6 198.2l2.6 3.7 2.5-3.7M209.9 198.2l-2.6 3.7M210.7 198.2l2.5 3.7M210.8 198.2l2.6 3.7 2.6-3.7M216.1 198.2l-2.6 3.7"/>
<path d="M216.9 198.2l2.6 3.7M217 198.2l2.6 3.7 2.6-3.7M222.3 198.2l-2.6 3.7M223.1 198.2l2.6 3.7M223.2 198.2l2.6 3.7 2.6-3.7M228.5 198.2l-2.6 3.7M229.3 198.2l2.6 3.7M229.4 198.2l2.6 3.7M295.1 197.2h.2v5h-.2zM301 197.2h.3v5h-.3zM307 197.2h.2v5h-.2zM312.9 197.2h.3v5h-.3z"/>
<path d="M318.9 197.2h.2v5h-.2zM324.9 197.2h.2v5h-.2zM330.8 197.2h.2v5h-.2zM336.8 197.2h.2v5h-.2zM342.7 197.2h.3v5h-.3zM348.7 197.2h.2v5h-.2zM354.7 197.2h.2v5h-.2zM360.6 197.2h.2v5h-.2zM366.6 197.2h.2v5h-.2zM95.3 201.9h136.7v.3h-136.7zM112.6 203.7h1v42.5h-1zM213.6 203.7h1v42.5h-1z"/>
<path d="M294.7 202.2h72.5v1.5h-72.5zM294.7 203.7h72.5M294.7 203.6h72.5M294.7 202.2h72.5M305.7 203.7h1v42.5h-1zM355.2 203.7h1v42.5h-1zM219 246.2h12v.8M95.7 295.7h135.8l.5 1h-136.8zM97.8 296.7l-2.6 3.7M97.9 296.7l-2.7 3.9M98.7 296.7l2.6 3.7M98.9 296.7l2.5 3.7 2.6-3.7"/>
<path d="M104.2 296.7l-2.6 3.7M105 296.7l2.5 3.7M105.1 296.7l2.6 3.7 2.6-3.7M110.4 296.7l-2.6 3.7M111.2 296.7l2.6 3.7M111.3 296.7l2.6 3.7 2.6-3.7M116.6 296.7l-2.6 3.7M117.4 296.7l2.6 3.7M117.5 296.7l2.6 3.7 2.6-3.7M122.8 296.7l-2.6 3.7M123.6 296.7l2.6 3.7M123.7 296.7l2.6 3.7 2.6-3.7"/>
<path d="M129 296.7l-2.6 3.7M129.8 296.7l2.6 3.7M129.9 296.7l2.6 3.7 2.6-3.7M135.2 296.7l-2.6 3.7M136 296.7l2.6 3.7M136.2 296.7l2.5 3.7 2.6-3.7M141.4 296.7l-2.5 3.7M142.3 296.7l2.5 3.7M142.4 296.7l2.6 3.7 2.5-3.7M147.7 296.7l-2.6 3.7M148.5 296.7l2.6 3.7M148.6 296.7l2.6 3.7 2.6-3.7"/>
<path d="M153.9 296.7l-2.6 3.7M154.7 296.7l2.6 3.7M154.8 296.7l2.6 3.7 2.6-3.7M160.1 296.7l-2.6 3.7M160.9 296.7l2.6 3.7M161 296.7l2.6 3.7 2.6-3.7M166.3 296.7l-2.6 3.7M167.1 296.7l2.6 3.7M167.2 296.7l2.6 3.7 2.6-3.7M172.5 296.7l-2.6 3.7M173.3 296.7l2.6 3.7M173.5 296.7l2.5 3.7 2.6-3.7"/>
<path d="M178.7 296.7l-2.5 3.7M179.5 296.7l2.6 3.7M179.7 296.7l2.6 3.7 2.5-3.7M185 296.7l-2.6 3.7M185.8 296.7l2.6 3.7M185.9 296.7l2.6 3.7 2.6-3.7M191.2 296.7l-2.6 3.7M192 296.7l2.6 3.7M192.1 296.7l2.6 3.7 2.6-3.7M197.4 296.7l-2.6 3.7M198.2 296.7l2.6 3.7M198.3 296.7l2.6 3.7 2.6-3.7"/>
<path d="M203.6 296.7l-2.5 3.7M204.4 296.7l2.6 3.7M204.5 296.7l2.6 3.7 2.6-3.7M209.9 296.7l-2.7 3.7M210.6 296.7l2.6 3.7M210.7 296.7l2.6 3.7 2.7-3.7M216 296.7l-2.5 3.7M216.8 296.7l2.6 3.7M217 296.7l2.6 3.7 2.5-3.7M222.3 296.7l-2.6 3.7M223.1 296.7l2.6 3.7M223.2 296.7l2.6 3.7 2.6-3.7"/>
<path d="M228.5 296.7l-2.6 3.7M229.3 296.7l2.6 3.7M229.4 296.7l2.6 3.7M294.9 295.7h.2v.3h-.2zM294.9 295.7h72l.3 1-.3-1h-.5l-.5 1h-4.4l-.5-1h-.6l-.4 1h-4.5l-.5-1h-.5l-.5 1h-4.4l-.5-1h-.6l-.4 1h-4.5l-.5-1h-.5l-.5 1h-4.5l-.4-1h-.6l-.5 1h-4.4l-.5-1h-.5l-.5 1h-4.5l-.5-1h-.5l-.5 1h-4.4l-.5-1h-.6l-.4 1h-4.5l-.5-1h-.5l-.5 1h-4.5l-.4-1h-.6l-.5 1h-4.4l-.5-1h-.5l-.5 1h-4.5l-.4-1h-.6l-.2 1zM295.1 295.7h.2v5h-.2zM295.3 295.7l.1 .3zM300.9 295.7h.1v.3h-.1zM301 295.7h.2v5h-.2zM301.2 295.7h.2v.3h-.2zM306.8 295.7h.2v.3h-.2zM307 295.7h.2v5h-.2z"/>
<path d="M307.2 295.7h.2v.3h-.2zM312.8 295.7l.1 .3zM312.9 295.7h.3v5h-.3zM313.2 295.7h.1v.3h-.1zM318.7 295.7h.2v.3h-.2zM318.9 295.7h.2v5h-.2zM319.1 295.7l.1 .3zM324.7 295.7h.2v.3h-.2zM324.9 295.7h.2v5h-.2zM325.1 295.7l.1 .3zM330.7 295.7h.1v.3h-.1zM330.8 295.7h.2v5h-.2z"/>
<path d="M331 295.7h.2v.3h-.2zM336.6 295.7l.2 .3zM336.8 295.7h.2v5h-.2zM337 295.7h.2v.3h-.2zM342.6 295.7l.1 .3zM342.7 295.7h.3v5h-.3zM343 295.7l.1 .3zM348.5 295.7h.2v.3h-.2zM348.7 295.7h.2v5h-.2zM348.9 295.7l.2 .3zM354.5 295.7h.2v.3h-.2zM354.7 295.7h.2v5h-.2z"/>
<path d="M354.9 295.7h.1v.3h-.1zM360.5 295.7l.1 .3zM360.6 295.7h.2v5h-.2zM360.8 295.7h.2v.3h-.2zM366.5 295.7l.1 .3zM366.6 295.7h.2v5h-.2zM366.8 295.7l.1 .3zM95.2 300.4h136.8v.3h-136.8zM112.6 302.2h1v42.5h-1zM112.7 300.7h.8h-.4v1.4l.4 .1h-.8l.4-.1v-1.4zM213.6 302.2h1v42.5h-1zM213.8 300.7h.7h-.4v1.4l.4 .1h-.7l.3-.1v-1.4z"/>
<path d="M294.7 300.7h72.5v1.5h-72.5zM294.7 302.2h72.5M294.7 302.1h72.5M294.7 300.7h72.5M294.9 300.4h.2v.3h-.2zM295.3 300.4l.1 .3zM300.9 300.4h.1v.3h-.1zM301.2 300.4h.2v.3h-.2zM305.7 302.2h1v42.5h-1zM306.8 300.4h.2v.3h-.2zM307.2 300.4h.2v.3h-.2zM312.8 300.4l.1 .3z"/>
<path d="M313.2 300.4h.1v.3h-.1zM318.7 300.4h.2v.3h-.2zM319.1 300.4l.1 .3zM324.7 300.4h.2v.3h-.2zM325.1 300.4l.1 .3zM330.7 300.4h.1v.3h-.1zM331 300.4h.2v.3h-.2zM336.6 300.4l.2 .3zM337 300.4h.2v.3h-.2zM342.6 300.4l.1 .3zM343 300.4l.1 .3zM348.5 300.4h.2v.3h-.2z"/>
<path d="M348.9 300.4l.2 .3zM354.5 300.4h.2v.3h-.2zM354.9 300.4h.1v.3h-.1zM355.2 302.2h1v42.5h-1zM360.5 300.4l.1 .3zM360.8 300.4h.2v.3h-.2zM366.5 300.4l.1 .3zM366.8 300.4l.1 .3zM96.2 345.4v-.7h134.8v.7M295.4 344.7h71.1v.7h-71.1z"/>
</g>
<!-- layer: ARQ-FOLHA -->
<g fill="#000" stroke="#000" stroke-width=".27">
<path d="M20.6 5.7h568l1-1zM19.6 4.7h570l-569 1zM19.6 4.7l1 410v-409zM19.6 4.7l1 410-1 1zM19.6 415.7l569-1h-568zM19.6 415.7l569-1 1 1zM588.6 5.7v409l1 1zM588.6 5.7l1-1v411z"/>
<path d="M569.9 381.9v4.8zM569.9 381.9v4.8z"/>
<path d="M569.9 381.9l2.5 4.7zM569.9 381.9l2.5 4.7z"/>
<path d="M574.8 381.9l-2.4 4.7zM574.8 381.9l-2.4 4.7z"/>
<path d="M574.9 381.9v4.8zM574.9 381.9v4.8z"/>
<path d="M577.3 382l-2.3 4.7zM577.3 382l-2.4 4.7z"/>
<path d="M577.4 381.8l.1 .2zM577.4 381.8l.1 .2h-.2z"/>
<path d="M577.4 382l2.5 4.7zM577.4 382l2.5 4.7z"/>
<path d="M579.9 384.2l.2 .4v-.4zM579.9 384.2l.2 .4h-.2z"/>
<path d="M579.9 383.8h.2zM579.9 383.8h.2z"/>
<path d="M579.9 383.8l.2 .4v-.4zM579.9 383.8l.2 .4h-.2z"/>
<path d="M579.9 384.6l.2 .1zM579.9 384.6l.2 .1z"/>
<path d="M579.9 384.7l.3 .4zM579.9 384.7l.3 .4h-.2z"/>
<path d="M580.1 383.3l.1 .1zM580.1 383.3l.1 .1z"/>
<path d="M580 383.4l.1 .4 .1-.4zM580 383.4l.1 .4h-.2z"/>
<path d="M580 385.1h.2zM580 385.1h.2z"/>
<path d="M580.1 385.1l.3 .3zM580.1 385.1l.3 .3h-.2z"/>
<path d="M580.2 383v.3l.2-.3zM580.2 383v.3h-.1z"/>
<path d="M580.2 385.4l.3 .1zM580.2 385.4l.3 .1z"/>
<path d="M580.3 382.9h.2zM580.3 382.9l.1 .1z"/>
<path d="M580.3 385.5l.4 .3zM580.3 385.5l.4 .3z"/>
<path d="M580.4 382.7l.1 .2 .2-.2zM580.4 382.7l.1 .2h-.2z"/>
<path d="M580.4 385.8l.4 .1zM580.4 385.8l.4 .1z"/>
<path d="M580.5 382.6h.3zM580.5 382.6l.2 .1z"/>
<path d="M580.5 385.9l.5 .2zM580.5 385.9l.5 .2z"/>
<path d="M580.7 382.4l.1 .2 .2-.2zM580.5 382.6l.2-.2 .1 .2z"/>
<path d="M580.7 386.1l.5 .1zM580.7 386.1l.5 .1z"/>
<path d="M580.9 382.2l.1 .2 .2-.2zM580.9 382.2l.1 .2h-.3z"/>
<path d="M580.9 386.2l.4 .1zM580.9 386.2l.4 .1z"/>
<path d="M581.3 386.5h.5zM581.3 386.5h.5z"/>
<path d="M581 382.1h.3zM580.9 382.2h.3z"/>
<path d="M581 386.3l.8 .2zM581 386.3l.8 .2z"/>
<path d="M581.3 382h.5zM581.3 382h.5z"/>
<path d="M581.3 382h.5zM581 382.1h.3z"/>
<path d="M581.3 386.5h.9zM581.3 386.5h.9z"/>
<path d="M581.5 381.9h.7zM581.3 382h.5z"/>
<path d="M582.1 381.8h1zM581.7 381.8h1.4z"/>
<path d="M583 386.5h.5zM583 386.5h.5z"/>
<path d="M581.7 381.8l1.6 .1zM581.5 381.9h1.8z"/>
<path d="M581.7 386.6h1.4zM581.7 386.6l.9 .1z"/>
<path d="M582.6 381.9l.9 .1zM582.6 381.9l.9 .1z"/>
<path d="M581.5 386.5h1.8zM581.5 386.5l1.6 .1z"/>
<path d="M583 382h.5zM583 382h.5z"/>
<path d="M583 382l.7 .1zM583 382l.7 .1z"/>
<path d="M583 386.5h.5zM582.6 386.5h.7z"/>
<path d="M583.4 382.1l.5 .1zM583.4 382.1l.5 .1z"/>
<path d="M583.4 386.3h.3zM583 386.5h.5z"/>
<path d="M583.5 382.2l.5 .2zM583.5 382.2l.5 .2z"/>
<path d="M583.5 386.2h.4zM583.5 386.2l.2 .1h-.3z"/>
<path d="M583.8 382.4l.4 .2zM583.8 382.4l.4 .2z"/>
<path d="M583.8 386.1h.2zM583.5 386.2h.4z"/>
<path d="M25.2 389.4h558.9v-.5zM25.2 388.9h558.9l-558.9 .5z"/>
<path d="M584 382.6l.3 .1zM584 382.6l.3 .1z"/>
<path d="M584 385.9v.2l.2-.2zM584 385.9v.2h-.2z"/>
<path d="M584.1 382.7l.4 .2zM584.1 382.7l.4 .2z"/>
<path d="M584.1 385.8h.2zM584.1 385.8l.1 .1h-.2z"/>
<path d="M584.3 382.9l.3 .1zM584.3 382.9l.3 .1z"/>
<path d="M584.3 385.5v.3l.2-.3zM584.3 385.5v.3h-.2z"/>
<path d="M584.3 383l.4 .3-.1-.3zM584.3 383l.4 .3h-.2z"/>
<path d="M584.3 385.4h.3zM584.3 385.4l.2 .1z"/>
<path d="M584.5 383.3l.2 .1zM584.5 383.3l.2 .1z"/>
<path d="M584.6 383.4l.2 .4zM584.6 383.4l.2 .4h-.2z"/>
<path d="M584.6 385.1h.1zM584.6 385.1h.1z"/>
<path d="M584.5 385.1l.1 .3 .1-.3zM584.5 385.1l.1 .3h-.3z"/>
<path d="M584.6 383.8h.2zM584.6 383.8h.2z"/>
<path d="M584.7 383.8l.2 .4-.1-.4zM584.7 383.8l.2 .4h-.2z"/>
<path d="M584.7 384.6l.1 .1zM584.7 384.6l.1 .1z"/>
<path d="M584.6 384.7l.1 .4 .1-.4zM584.6 384.7l.1 .4h-.1z"/>
<path d="M584.7 384.2l.1 .4 .1-.4zM584.7 384.2l.1 .4h-.1z"/>
</g>
<g fill="none" stroke="#000" stroke-width=".27">
<path d="M205.1 .2v5M409.1 .2v5M414.1 354.2h74.2M414.1 364.2h74.2M414.1 374.3h74.2M25.1 399.6h559M25.1 394.4h559M569.9 381.7l2.5 5 2.5-5v5v-4.9l-2.5 4.9-2.5-4.9v4.9zM574.9 386.7l2.5-5 2.5 5M575 386.7l2.4-4.7 2.4 4.7M25.1 404.8h559M25.1 410h384"/>
<path d="M205.1 415.2v5M409.1 415.2v5"/>
<circle cx="582.4" cy="384.2" r="2.52"/>
<circle cx="582.4" cy="384.2" r="2.31"/>
</g>
<text font-size="9.1" x="566.8" y="413.2">002</text>
<text font-size="3.9" x="414.6" y="385.7">PROJETO DE ARQUITETURA | INDUSTRIAL | RRT N° 12185410</text>
<g font-size="2.8">
<text x="207.4" y="39.1" transform="rotate(-90 207.4 39.1)">B</text>
<text x="160.1" y="44.9">26,95</text>
<text x="101.7" y="51.7">3,28</text>
<text x="111.1" y="51.7">,20</text>
<text x="160.2" y="51.7">20,00</text>
<text x="212.1" y="51.7">,20</text>
<text x="220.1" y="51.7">3,28</text>
<text x="83" y="70.9" transform="rotate(-90 83 70.9)">2,05</text>
<text x="150.4" y="71.3">ESPAÇO COBERTO</text>
<text x="83" y="75.8" transform="rotate(-90 83 75.8)">,20</text>
<text x="157.3" y="74.6">476,46 m²</text>
<text x="149.3" y="78">PISO EM CONCRETO</text>
<text x="241.3" y="80.5" transform="rotate(-90 241.3 80.5)">5,90</text>
<text x="154.1" y="86.3">24,55</text>
<text x="222.3" y="86.3">2,40</text>
<text x="83" y="101.3" transform="rotate(-90 83 101.3)">9,70</text>
<text x="220.4" y="97.9">RAMPA</text>
<text x="222.3" y="101.3">i=6%</text>
<text x="232.4" y="99.5">S</text>
<text x="241.3" y="101.2" transform="rotate(-90 241.3 101.2)">2,40</text>
<text x="253.3" y="100.1" transform="rotate(-90 253.3 100.1)">02</text>
<text x="65.6" y="103.6">A</text>
<text x="75" y="102.1" transform="rotate(-90 75 102.1)">14,20</text>
<text x="246.7" y="102.1" transform="rotate(-90 246.7 102.1)">14,20</text>
<text x="258.2" y="105.8" transform="rotate(-90 258.2 105.8)">ELEVAÇÃO</text>
<text x="260.7" y="103.6">A</text>
<text x="241.3" y="122" transform="rotate(-90 241.3 122)">5,90</text>
<text x="83" y="131.6" transform="rotate(-90 83 131.6)">2,05 ,20</text>
<text x="162" y="145.8">01</text>
<text x="156.4" y="150.7">ELEVAÇÃO</text>
<text x="98.8" y="160.4">N</text>
<text x="207.4" y="159.9" transform="rotate(-90 207.4 159.9)">B</text>
<text x="106.8" y="165.9">PLANTA BAIXA</text>
<text x="106.8" y="169.3">ESCALA: 1/200</text>
<text x="82.2" y="203.2" transform="rotate(-90 82.2 203.2)">1,30</text>
<text x="281.4" y="203.2" transform="rotate(-90 281.4 203.2)">1,30</text>
<text x="75.4" y="224.4" transform="rotate(-90 75.4 224.4)">9,80</text>
<text x="82.2" y="227.7" transform="rotate(-90 82.2 227.7)">8,50</text>
<text x="274.6" y="224.4" transform="rotate(-90 274.6 224.4)">9,80</text>
<text x="281.4" y="227.7" transform="rotate(-90 281.4 227.7)">8,50</text>
<text x="91.5" y="261.7">CORTE AA</text>
<text x="290.7" y="261.7">CORTE BB</text>
<text x="91.5" y="265.1">ESCALA: 1/100</text>
<text x="290.6" y="265.1">ESCALA: 1/100</text>
<text x="91.4" y="360.6">ELEVAÇÃO 01</text>
<text x="91.4" y="364">ESCALA: 1/100</text>
<text x="290.6" y="360.6">ELEVAÇÃO 02</text>
<text x="290.6" y="364">ESCALA: 1/100</text>
<text x="37.4" y="392.8">R01 - 12/06/2023 : CORREÇÃO NO CAMPO &quot;PROPRIETÁRIO&quot; E NA ATIVIDADE EXERCIDA DE INDUSTRIAL PARA DEPÓSITO, NO CARIMBO.</text>
<text x="426.2" y="392.8">PROJETO LEGAL AS BUILT</text>
<text x="505.4" y="392.8">ABRIL DE 2022</text>
<text x="565.8" y="392.8">INDICADA</text>
<text x="37.4" y="398">R02 - 16/04/2024 : ADEQUAÇÃO DE INFORMAÇÕES PARA ATENDIDMENTO DE EXIGÊNCIAS PARA O LICENCIAMENTO.</text>
<text x="426.2" y="398">SEDE ENTEC</text>
<text x="426.2" y="403.2">AV. SOLIMÕES, 250, DISTRITO INDUSTRIAL I - MANAUS/AM</text>
<text x="426.2" y="408.4">EDIFICAÇÃO 01</text>
<text x="426.2" y="412">PLANTA BAIXA, CORTES E ELEVAÇÕES</text>
<text x="505.4" y="413.6">D.L</text>
<text x="505.4" y="408.4">R02</text>
<text x="4.5" y="417.9" transform="rotate(-90 4.5 417.9)">A2 - 420 X 594</text>
</g>
<g font-size="2.8" fill="#003fff">
<text x="155.5" y="115.1">N= +82,45 m</text>
<text x="155.5" y="138.3">N= +82,30 m</text>
</g>
<g font-size="1.8">
<text x="414.1" y="357.1">proprietário</text>
<text x="425.3" y="357.1">SINTRA HOLDING ADM. DE BENS IMV. PRÓPRIOS LTDA - CNPJ - 29.358.153/0001-84</text>
<text x="414.2" y="367">responsável técnico</text>
<text x="414.2" y="377.2">autor</text>
<text x="425.9" y="377.2">DIOGO LAZARI PAULINO DE CAMPOS - ARQUITETO - CAU N° A65748-4</text>
<text x="25.1" y="392.1">REVISÕES:</text>
<text x="414.1" y="392.1">ETAPA:</text>
<text x="490" y="392.1">DATA:</text>
<text x="553.7" y="392.1">ESCALA:</text>
<text x="414.1" y="397.3">OBRA:</text>
<text x="490" y="397.3">PROPRIETÁRIO: SINTRA HOLDING ADM. DE BENS IMV. PRÓPRIOS LTDA - CNPJ - 29.358.153/0001-84</text>
<text x="414.1" y="402.5">ENDEREÇO:</text>
<text x="414.1" y="407.7">CONTEÚDO:</text>
<text x="490" y="407.7">REVISÃO:</text>
<text x="553.7" y="407.7">FOLHA:</text>
<text x="490" y="412.9">DESENHO:</text>
</g>
<g font-size="1.4">
<text x="96.2" y="64.3">projeção da cobertura</text>
<text x="115.5" y="133.9" transform="rotate(-90 115.5 133.9)">projeção da viga em aço</text>
<text x="216.5" y="133.9" transform="rotate(-90 216.5 133.9)">projeção da viga em aço</text>
</g>
</svg>
